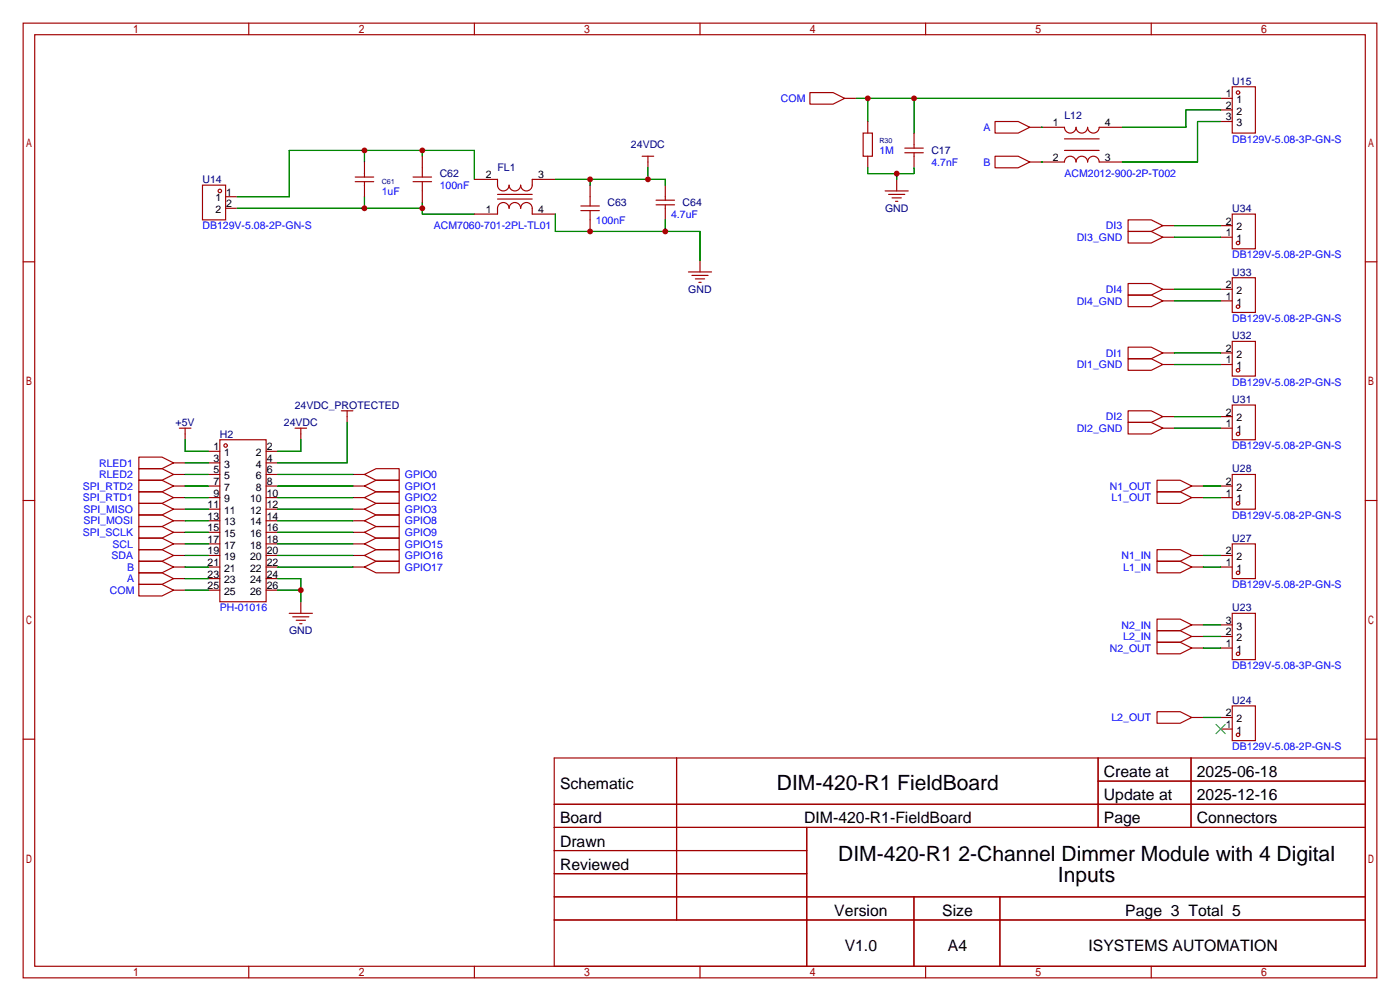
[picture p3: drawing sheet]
<svg xmlns="http://www.w3.org/2000/svg" width="307mm" height="220mm" viewBox="0 0 307 220" stroke-linecap="round" stroke-linejoin="round" font-family="sans-serif">
<g fill="none" stroke="#a10000" stroke-width=".25">
<path d="M5.1 5.1h297.2v209.5h-297.2zM7.6 7.6h292.1v204.5h-292.1zM54.6 5.1v2.5M104.1 5.1v2.5M153.7 5.1v2.5M203.2 5.1v2.5M252.7 5.1v2.5M270.5 19h5.1v10.2h-5.1zM78 39.9h4M78 38.9h4M80 35.6v3.3M80 39.9v3.3"/>
<path d="M90.7 39.9h4M90.7 38.9h4M92.7 34.3v4.6M92.7 39.9v4.5M104.1 39.4h5.1v1.2a1.27 1.27 0 0 0 1.3 1.3 1.27 1.27 0 0 0 1.3-1.3 1.27 1.27 0 0 0 1.2 1.3 1.27 1.27 0 0 0 1.3-1.3 1.27 1.27 0 0 0 1.3 1.3 1.27 1.27 0 0 0 1.2-1.3v-1.2h5.1M141 34.3h2.5M142.2 34.3v2.5M177.8 20.3h5.1l2.5 1.3-2.5 1.3h-5.1zM185.4 21.6h2.6M189.5 29.2h2v5.1h-2zM190.5 26.7v2.5M190.5 34.3v2.5"/>
<path d="M196.8 39.4v2.5M198.6 33.5h4.1M198.6 32.5h4.1M200.7 29.2v3.3M200.7 33.5v3.3M218.4 26.7h5.1l2.6 1.2-2.6 1.3h-5.1zM218.4 34.3h5.1l2.6 1.3-2.6 1.2h-5.1zM226.1 27.9h7.6a1.27 1.27 0 0 0 1.2 1.3 1.27 1.27 0 0 0 1.3-1.3 1.27 1.27 0 0 0 1.3 1.3 1.27 1.27 0 0 0 1.3-1.3 1.27 1.27 0 0 0 1.2 1.3 1.27 1.27 0 0 0 1.3-1.3h5.1M226.1 35.6h7.6a1.27 1.27 0 0 1 1.2-1.3 1.27 1.27 0 0 1 1.3 1.3 1.27 1.27 0 0 1 1.3-1.3 1.27 1.27 0 0 1 1.3 1.3 1.27 1.27 0 0 1 1.2-1.3 1.27 1.27 0 0 1 1.3 1.3h5.1M233.7 30.5h7.6M233.7 33h7.6M268 21.6h2.5"/>
<path d="M268 24.1h2.5M268 26.7h2.5M5.1 57.5h2.5M44.4 40.6h5.1v7.7h-5.1zM49.5 43.2h2.6M49.5 45.7h2.6M104.1 47h5.1v-1.3a1.27 1.27 0 0 1 1.3-1.3 1.27 1.27 0 0 1 1.3 1.3 1.27 1.27 0 0 1 1.2-1.3 1.27 1.27 0 0 1 1.3 1.3 1.27 1.27 0 0 1 1.3-1.2 1.27 1.27 0 0 1 1.2 1.2v1.3h5.1M109.2 42.7h7.6M109.2 43.7h7.6M127.5 46.2h4.1M127.5 45.2h4.1M129.5 40.6v4.6"/>
<path d="M129.5 46.2v4.6M144 45h4.1M144 43.9h4.1M146 40.6v3.3M146 45v3.3M151.1 59.7h5.1M153.7 57.1v2.6M194.3 41.9h5.1M195.1 42.7h3.5M195.8 43.4h2.1M196.6 44.2h.5M247.6 50.8h5.1l2.6 1.3-2.6 1.2h-5.1z"/>
<path d="M247.6 48.3h5.1l2.6 1.2-2.6 1.3h-5.1zM255.3 52.1h2.5M255.3 49.5h2.5M268 52.1h2.5M268 49.5h2.5M270.5 47h5.1v7.6h-5.1zM299.7 57.5h2.6M151.9 60.5h3.5M152.7 61.2h2M153.4 62h.5M247.6 78.7h5.1l2.6 1.3-2.6 1.3h-5.1zM247.6 76.2h5.1l2.6 1.3-2.6 1.2h-5.1z"/>
<path d="M247.6 64.8h5.1l2.6 1.2-2.6 1.3h-5.1zM247.6 62.2h5.1l2.6 1.3-2.6 1.3h-5.1zM255.3 77.5h2.5M255.3 66h2.5M255.3 63.5h2.5M268 77.5h2.5M268 66h2.5M268 63.5h2.5M270.5 74.9h5.1v7.6h-5.1zM270.5 61h5.1v7.6h-5.1zM39.4 94h2.5M40.6 94v2.5"/>
<path d="M45.7 99.1h2.6M48.3 96.5h10.1v35.6h-10.1zM58.4 99.1h2.6M64.8 94h2.5M66 94v2.5M74.9 90.2h2.6M76.2 90.2v2.5M247.6 92.7h5.1l2.6 1.3-2.6 1.2h-5.1zM247.6 90.2h5.1l2.6 1.2-2.6 1.3h-5.1zM255.3 94h2.5M255.3 91.4h2.5M255.3 80h2.5"/>
<path d="M268 94h2.5M268 91.4h2.5M268 80h2.5M270.5 88.9h5.1v7.6h-5.1zM5.1 109.9h2.5M30.5 115.6h5.1l2.5 1.2-2.5 1.3h-5.1zM30.5 113h5.1l2.5 1.3-2.5 1.3h-5.1zM30.5 110.5h5.1l2.5 1.3-2.5 1.2h-5.1zM30.5 107.9h5.1l2.5 1.3-2.5 1.3h-5.1zM30.5 105.4h5.1l2.5 1.3-2.5 1.2h-5.1zM30.5 118.1h5.1l2.5 1.3-2.5 1.2h-5.1zM30.5 100.3h5.1l2.5 1.3-2.5 1.3h-5.1z"/>
<path d="M30.5 102.9h5.1l2.5 1.2-2.5 1.3h-5.1zM38.1 101.6h2.5M38.1 104.1h2.5M38.1 106.7h2.5M38.1 109.2h2.5M38.1 119.4h2.5M38.1 111.8h2.5M38.1 116.8h2.5M38.1 114.3h2.5M45.7 101.6h2.6M45.7 104.1h2.6M45.7 106.7h2.6"/>
<path d="M45.7 109.2h2.6M45.7 119.4h2.6M45.7 111.8h2.6M45.7 116.8h2.6M45.7 114.3h2.6M58.4 101.6h2.6M58.4 104.1h2.6M58.4 106.7h2.6M58.4 109.2h2.6M58.4 119.4h2.6M58.4 111.8h2.6M58.4 116.8h2.6"/>
<path d="M58.4 114.3h2.6M77.5 104.1h2.5M77.5 106.7h2.5M77.5 109.2h2.5M77.5 119.4h2.5M77.5 111.8h2.5M77.5 116.8h2.5M77.5 114.3h2.5M80 106.7l2.5-1.3h5.1v2.5h-5.1zM80 109.2l2.5-1.3h5.1v2.6h-5.1zM80 111.8l2.5-1.3h5.1v2.5h-5.1zM80 114.3l2.5-1.3h5.1v2.6h-5.1z"/>
<path d="M80 116.8l2.5-1.2h5.1v2.5h-5.1zM80 119.4l2.5-1.3h5.1v2.5h-5.1zM80 104.1l2.5-1.2h5.1v2.5h-5.1zM254 107.9h5.1l2.5 1.3-2.5 1.3h-5.1zM254 105.4h5.1l2.5 1.3-2.5 1.2h-5.1zM261.6 106.7h2.6M261.6 109.2h2.6M268 106.7h2.5M268 109.2h2.5M270.5 119.4h5.1v7.6h-5.1zM270.5 104.1h5.1v7.7h-5.1zM299.7 109.9h2.6"/>
<path d="M30.5 125.7h5.1l2.5 1.3-2.5 1.3h-5.1zM30.5 123.2h5.1l2.5 1.3-2.5 1.2h-5.1zM30.5 128.3h5.1l2.5 1.2-2.5 1.3h-5.1zM30.5 120.6h5.1l2.5 1.3-2.5 1.3h-5.1zM38.1 129.5h2.5M38.1 127h2.5M38.1 124.5h2.5M38.1 121.9h2.5M45.7 129.5h2.6M45.7 127h2.6M45.7 124.5h2.6M45.7 121.9h2.6"/>
<path d="M58.4 129.5h2.6M58.4 127h2.6M58.4 124.5h2.6M58.4 121.9h2.6M63.5 134.6h5.1M64.3 135.4h3.5M65 136.1h2.1M65.8 136.9h.5M66 132.1v2.5M77.5 124.5h2.5M77.5 121.9h2.5M80 121.9l2.5-1.3h5.1v2.6h-5.1z"/>
<path d="M80 124.5l2.5-1.3h5.1v2.5h-5.1zM254 123.2h5.1l2.5 1.3-2.5 1.2h-5.1zM254 120.6h5.1l2.5 1.3-2.5 1.3h-5.1zM254 138.4h5.1l2.5 1.3-2.5 1.3h-5.1zM254 135.9h5.1l2.5 1.3-2.5 1.2h-5.1zM261.6 124.5h2.6M261.6 121.9h2.6M261.6 139.7h2.6M261.6 137.2h2.6M268 124.5h2.5M268 121.9h2.5M268 139.7h2.5"/>
<path d="M268 137.2h2.5M270.5 134.6h5.1v10.2h-5.1zM254 156.2h5.1l2.5 1.3-2.5 1.2h-5.1zM254 141h5.1l2.5 1.2-2.5 1.3h-5.1zM261.6 142.2h2.6M261.6 157.5h2.6M268 142.2h2.5M268 157.5h2.5M270.5 154.9h5.1v7.7h-5.1zM5.1 162.2h2.5M121.7 166.4h178v45.7h-178zM121.7 176.5h178"/>
<path d="M148.5 166.4v35.5M241.1 166.4v15.2M241.1 171.4h58.6M261.5 166.4v15.2M268 160h2.5M299.7 162.2h2.6M121.7 181.6h178M121.7 186.7h55.4M121.7 196.8h178M121.7 191.8h55.4M177.1 181.6v30.5M200.6 196.8v15.3"/>
<path d="M219.5 196.8v15.3M54.6 212.1v2.5M104.1 212.1v2.5M121.7 201.9h178M153.7 212.1v2.5M203.2 212.1v2.5M252.7 212.1v2.5"/>
<circle cx="271.8" cy="20.3" r=".38"/>
<circle cx="48.3" cy="41.9" r=".38"/>
<circle cx="271.8" cy="53.3" r=".38"/>
<circle cx="271.8" cy="67.3" r=".38"/>
<circle cx="49.5" cy="97.8" r=".38"/>
<circle cx="271.8" cy="81.3" r=".38"/>
<circle cx="271.8" cy="95.2" r=".38"/>
<circle cx="271.8" cy="110.5" r=".38"/>
<circle cx="271.8" cy="125.7" r=".38"/>
<circle cx="271.8" cy="143.5" r=".38"/>
<circle cx="271.8" cy="161.3" r=".38"/>
</g>
<g fill="none" stroke="#008700" stroke-width=".25">
<path d="M80 33v2.6M92.7 33v1.3M104.1 39.4v-6.4h-40.6v10.2h-11.4M121.9 39.4h24.1v1.2M129.5 39.4v1.2M142.2 36.8v2.6M188 21.6h80M190.5 21.6v5.1M190.5 36.8v1.3h10.2v-1.3M196.8 38.1v1.3M200.7 21.6v7.6M228.6 27.9h.1"/>
<path d="M228.6 35.6h.1M268 24.1h-7.7v3.8h-13.9M268 26.7h-5.1v8.9h-16.5M52.1 45.7h40.6M80 43.2v2.5M92.7 44.4v2.6h11.4M121.9 47v3.8h31.8v6.3M146 48.3v2.5M257.8 52.1h10.2M257.8 49.5h10.2M257.8 77.5h10.2M257.8 66h10.2"/>
<path d="M257.8 63.5h10.2M40.6 96.5v2.6h5.1M66 96.5v2.6h-5M76.2 92.7v8.9h-15.2M257.8 94h10.2M257.8 91.4h10.2M257.8 80h10.2M40.6 106.7h5.1M40.6 109.2h5.1M40.6 111.8h5.1M40.6 114.3h5.1M40.6 116.8h5.1"/>
<path d="M40.6 119.4h5.1M40.6 101.6h5.1M40.6 104.1h5.1M61 106.7h16.5M61 109.2h16.5M61 111.8h16.5M61 114.3h16.5M61 116.8h16.5M61 119.4h16.5M61 104.1h16.5M264.2 106.7h3.8M264.2 109.2h3.8"/>
<path d="M40.6 129.5h5.1M40.6 127h5.1M40.6 124.5h5.1M40.6 121.9h5.1M61 129.5h5M61 127h5v5.1M61 124.5h16.5M61 121.9h16.5M264.2 124.5h3.8M264.2 121.9h3.8M264.2 139.7h3.8M264.2 137.2h3.8"/>
<path d="M264.2 157.5h3.8M264.2 142.2h3.8"/>
</g>
<path d="M267 159l2 2M269 159l-2 2" fill="none" stroke="#3c3" stroke-width=".25"/>
<g fill="#c00">
<circle cx="190.5" cy="21.6" r=".63"/>
<circle cx="200.7" cy="21.6" r=".63"/>
<circle cx="66" cy="129.5" r=".63"/>
<circle cx="80" cy="33" r=".63"/>
<circle cx="92.7" cy="33" r=".63"/>
<circle cx="92.7" cy="45.7" r=".63"/>
<circle cx="80" cy="45.7" r=".63"/>
<circle cx="196.9" cy="38.1" r=".63"/>
<circle cx="142.2" cy="39.4" r=".63"/>
<circle cx="129.5" cy="39.4" r=".63"/>
<circle cx="146.1" cy="50.8" r=".63"/>
<circle cx="129.5" cy="50.8" r=".63"/>
</g>
<g font-size="4.6">
<text x="170.5" y="173.5">DIM-420-R1 FieldBoard</text>
<text x="184" y="188.9">DIM-420-R1 2-Channel Dimmer Module with 4 Digital</text>
<text x="232.3" y="193.6">Inputs</text>
</g>
<g font-size="3.5">
<text x="122.9" y="173.1">Schematic</text>
<text x="242.3" y="170.6">Create at</text>
<text x="262.7" y="170.6">2025-06-18</text>
<text x="242.3" y="175.7">Update at</text>
<text x="262.7" y="175.7">2025-12-16</text>
<text x="122.9" y="180.7">Board</text>
<text x="122.9" y="185.8">Drawn</text>
<text x="176.5" y="180.7">DIM-420-R1-FieldBoard</text>
<text x="242.3" y="180.7">Page</text>
<text x="262.7" y="180.7">Connectors</text>
<text x="122.9" y="190.9">Reviewed</text>
<text x="183.1" y="201.1">Version</text>
<text x="206.8" y="201.1">Size</text>
<text x="247" y="201.1">Page 3 Total 5</text>
<text x="185.4" y="208.7">V1.0</text>
<text x="208.1" y="208.7">A4</text>
<text x="239" y="208.7">ISYSTEMS AUTOMATION</text>
</g>
<g font-size="2.3" fill="#00f">
<text x="171.4" y="22.4">COM</text>
<text x="215.9" y="28.7">A</text>
<text x="193" y="33.8">1M</text>
<text x="270.5" y="31.3">DB129V-5.08-3P-GN-S</text>
<text x="96.5" y="41.4">100nF</text>
<text x="204.5" y="36.4">4.7nF</text>
<text x="215.9" y="36.4">B</text>
<text x="233.7" y="38.9">ACM2012-900-2P-T002</text>
<text x="83.8" y="42.7">1uF</text>
<text x="147.3" y="47.8">4.7uF</text>
<text x="44.4" y="50.3">DB129V-5.08-2P-GN-S</text>
<text x="95.2" y="50.3">ACM7060-701-2PL-TL01</text>
<text x="130.8" y="49.1">100nF</text>
<text x="236.4" y="52.9">DI3_GND</text>
<text x="242.8" y="50.3">DI3</text>
<text x="270.5" y="56.7">DB129V-5.08-2P-GN-S</text>
<text x="242.8" y="64.3">DI4</text>
<text x="236.4" y="66.8">DI4_GND</text>
<text x="270.5" y="70.7">DB129V-5.08-2P-GN-S</text>
<text x="236.4" y="80.8">DI1_GND</text>
<text x="242.8" y="78.3">DI1</text>
<text x="270.5" y="84.6">DB129V-5.08-2P-GN-S</text>
<text x="236.4" y="94.8">DI2_GND</text>
<text x="242.8" y="92.2">DI2</text>
<text x="270.5" y="98.6">DB129V-5.08-2P-GN-S</text>
<text x="18.2" y="107.5">SPI_RTD2</text>
<text x="21.8" y="102.4">RLED1</text>
<text x="21.8" y="104.9">RLED2</text>
<text x="88.9" y="107.5">GPIO1</text>
<text x="88.9" y="104.9">GPIO0</text>
<text x="243.6" y="107.5">N1_OUT</text>
<text x="18.2" y="110">SPI_RTD1</text>
<text x="18.3" y="112.6">SPI_MISO</text>
<text x="88.9" y="110">GPIO2</text>
<text x="88.9" y="112.6">GPIO3</text>
<text x="244" y="110">L1_OUT</text>
<text x="270.5" y="113.8">DB129V-5.08-2P-GN-S</text>
<text x="18.2" y="117.6">SPI_SCLK</text>
<text x="18.3" y="115.1">SPI_MOSI</text>
<text x="88.9" y="115.1">GPIO8</text>
<text x="88.9" y="117.6">GPIO9</text>
<text x="24.5" y="122.7">SDA</text>
<text x="24.7" y="120.2">SCL</text>
<text x="27.9" y="125.3">B</text>
<text x="88.9" y="120.2">GPIO15</text>
<text x="88.9" y="122.7">GPIO16</text>
<text x="88.9" y="125.3">GPIO17</text>
<text x="246.2" y="122.7">N1_IN</text>
<text x="246.6" y="125.3">L1_IN</text>
<text x="24.1" y="130.3">COM</text>
<text x="27.9" y="127.8">A</text>
<text x="270.5" y="129.1">DB129V-5.08-2P-GN-S</text>
<text x="48.3" y="134.2">PH-01016</text>
<text x="246.2" y="138">N2_IN</text>
<text x="243.6" y="143">N2_OUT</text>
<text x="246.6" y="140.5">L2_IN</text>
<text x="270.5" y="146.9">DB129V-5.08-3P-GN-S</text>
<text x="244" y="158.3">L2_OUT</text>
<text x="270.5" y="164.6">DB129V-5.08-2P-GN-S</text>
</g>
<g font-size="2.3">
<text x="269.1" y="21.4">1</text>
<text x="269.1" y="23.9">2</text>
<text x="271.4" y="22.6">1</text>
<text x="231.1" y="27.7">1</text>
<text x="242.6" y="27.7">4</text>
<text x="269.1" y="26.4">3</text>
<text x="271.4" y="25.2">2</text>
<text x="271.4" y="27.7">3</text>
<text x="231.1" y="35.3">2</text>
<text x="242.6" y="35.3">3</text>
<text x="106.7" y="39.1">2</text>
<text x="118.1" y="39.1">3</text>
<text x="47.3" y="44.2">1</text>
<text x="47.3" y="46.8">2</text>
<text x="49.7" y="43">1</text>
<text x="49.7" y="45.5">2</text>
<text x="106.7" y="46.8">1</text>
<text x="118.1" y="46.8">4</text>
<text x="269.1" y="51.8">1</text>
<text x="269.1" y="49.3">2</text>
<text x="271.4" y="53.1">1</text>
<text x="271.4" y="50.6">2</text>
<text x="269.1" y="65.8">1</text>
<text x="269.1" y="63.3">2</text>
<text x="271.4" y="64.5">2</text>
<text x="271.4" y="67.1">1</text>
<text x="269.1" y="77.2">2</text>
<text x="269.1" y="79.8">1</text>
<text x="271.4" y="81.1">1</text>
<text x="271.4" y="78.5">2</text>
<text x="269.1" y="93.8">1</text>
<text x="269.1" y="91.2">2</text>
<text x="271.4" y="95">1</text>
<text x="271.4" y="92.5">2</text>
<text x="46.8" y="98.8">1</text>
<text x="46.8" y="101.4">3</text>
<text x="49.2" y="100.1">1</text>
<text x="56.2" y="100.1">2</text>
<text x="58.5" y="101.4">4</text>
<text x="58.5" y="98.8">2</text>
<text x="46.8" y="103.9">5</text>
<text x="46.8" y="106.5">7</text>
<text x="49.2" y="102.6">3</text>
<text x="49.2" y="105.2">5</text>
<text x="49.2" y="107.7">7</text>
<text x="56.2" y="107.7">8</text>
<text x="56.2" y="105.2">6</text>
<text x="56.2" y="102.6">4</text>
<text x="58.5" y="106.5">8</text>
<text x="58.5" y="103.9">6</text>
<text x="269.1" y="106.5">2</text>
<text x="271.4" y="107.7">2</text>
<text x="45.6" y="111.5">11</text>
<text x="46.8" y="109">9</text>
<text x="49.2" y="110.3">9</text>
<text x="49.2" y="112.8">11</text>
<text x="54.9" y="112.8">12</text>
<text x="54.9" y="110.3">10</text>
<text x="58.5" y="111.5">12</text>
<text x="58.5" y="109">10</text>
<text x="269.1" y="109">1</text>
<text x="271.4" y="110.3">1</text>
<text x="45.6" y="114.1">13</text>
<text x="45.6" y="116.6">15</text>
<text x="45.6" y="119.2">17</text>
<text x="49.2" y="115.3">13</text>
<text x="49.2" y="117.9">15</text>
<text x="54.9" y="117.9">16</text>
<text x="54.9" y="115.3">14</text>
<text x="58.5" y="119.2">18</text>
<text x="58.5" y="116.6">16</text>
<text x="58.5" y="114.1">14</text>
<text x="45.6" y="121.7">19</text>
<text x="45.6" y="124.2">21</text>
<text x="49.2" y="120.4">17</text>
<text x="49.2" y="123">19</text>
<text x="49.2" y="125.5">21</text>
<text x="54.9" y="125.5">22</text>
<text x="54.9" y="123">20</text>
<text x="54.9" y="120.4">18</text>
<text x="58.5" y="124.2">22</text>
<text x="58.5" y="121.7">20</text>
<text x="269.1" y="124.2">1</text>
<text x="269.1" y="121.7">2</text>
<text x="271.4" y="125.5">1</text>
<text x="271.4" y="123">2</text>
<text x="45.6" y="126.8">23</text>
<text x="45.6" y="129.3">25</text>
<text x="49.2" y="128">23</text>
<text x="49.2" y="130.6">25</text>
<text x="54.9" y="130.6">26</text>
<text x="54.9" y="128">24</text>
<text x="58.5" y="129.3">26</text>
<text x="58.5" y="126.8">24</text>
<text x="269.1" y="136.9">3</text>
<text x="269.1" y="142">1</text>
<text x="269.1" y="139.5">2</text>
<text x="271.4" y="143.3">1</text>
<text x="271.4" y="140.7">2</text>
<text x="271.4" y="138.2">3</text>
<text x="269.1" y="159.8">1</text>
<text x="269.1" y="157.3">2</text>
<text x="271.4" y="161.1">1</text>
<text x="271.4" y="158.5">2</text>
</g>
<g font-size="2.3" fill="#000080">
<text x="270.5" y="18.6">U15</text>
<text x="233.7" y="26.2">L12</text>
<text x="138.5" y="32.6">24VDC</text>
<text x="204.5" y="33.8">C17</text>
<text x="44.4" y="40.2">U14</text>
<text x="96.5" y="38.9">C62</text>
<text x="109.2" y="37.6">FL1</text>
<text x="133.3" y="45.3">C63</text>
<text x="149.9" y="45.3">C64</text>
<text x="194.3" y="46.5">GND</text>
<text x="270.5" y="46.5">U34</text>
<text x="151.1" y="64.3">GND</text>
<text x="270.5" y="60.5">U33</text>
<text x="270.5" y="74.5">U32</text>
<text x="64.7" y="89.7">24VDC_PROTECTED</text>
<text x="270.5" y="88.4">U31</text>
<text x="38.6" y="93.5">+5V</text>
<text x="62.3" y="93.5">24VDC</text>
<text x="48.3" y="96.1">H2</text>
<text x="270.5" y="103.7">U28</text>
<text x="270.5" y="118.9">U27</text>
<text x="270.5" y="134.2">U23</text>
<text x="63.5" y="139.2">GND</text>
<text x="270.5" y="154.5">U24</text>
</g>
<g font-size="1.6" fill="#000080">
<text x="193" y="31.4">R30</text>
<text x="83.8" y="40.3">C61</text>
</g>
</svg>
